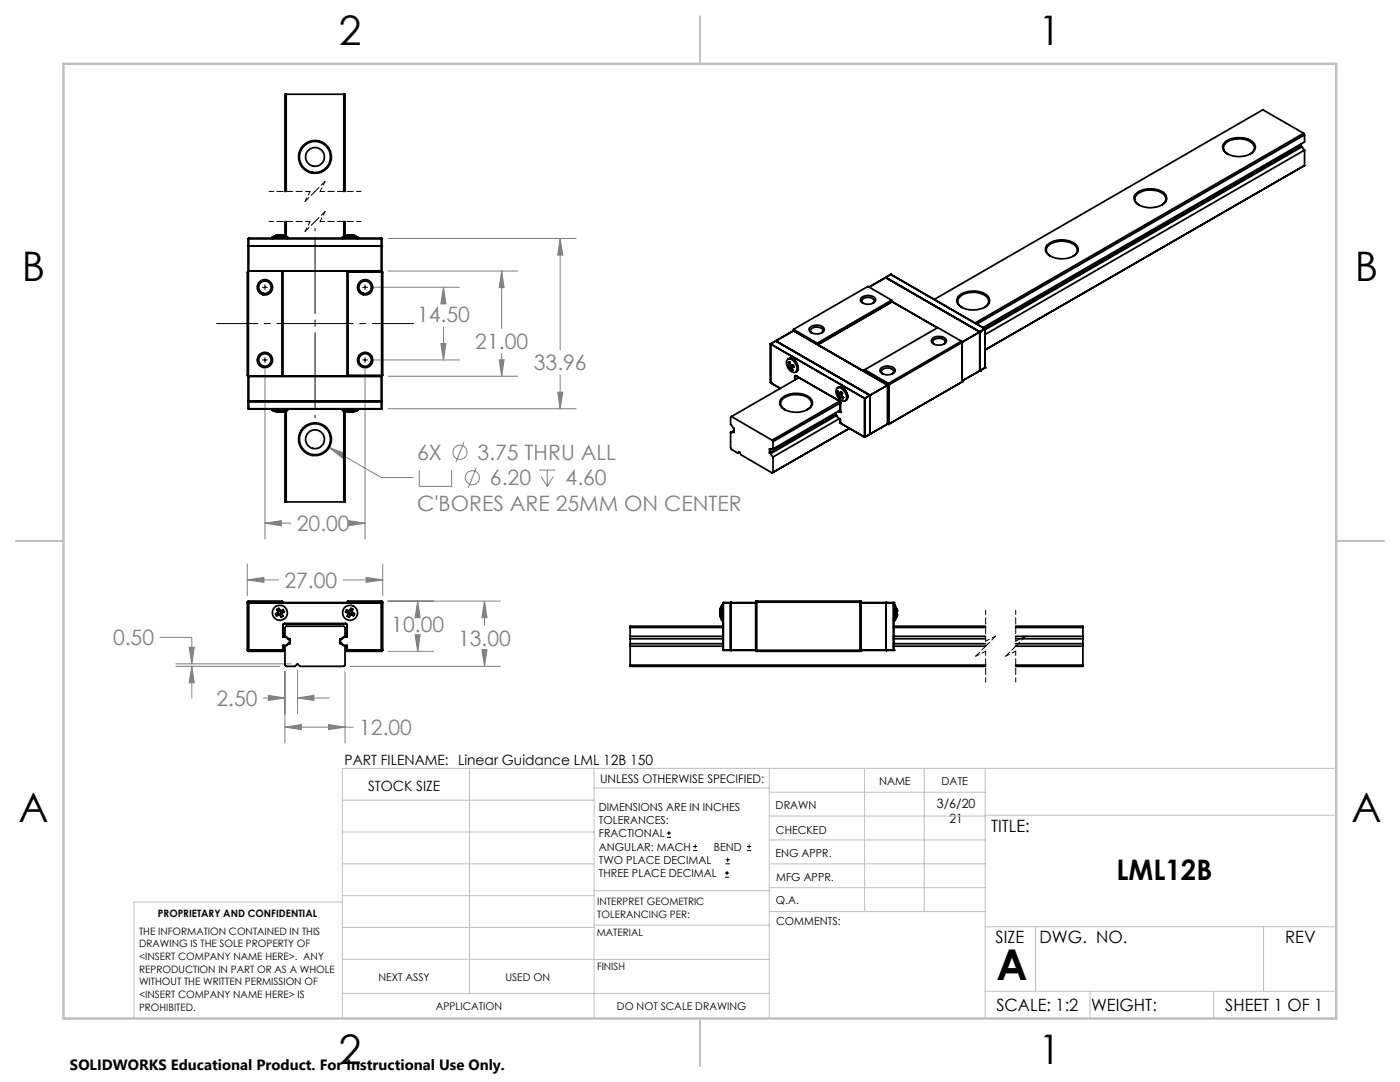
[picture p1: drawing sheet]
<svg xmlns="http://www.w3.org/2000/svg" width="279mm" height="216mm" viewBox="0 0 279 216" stroke-linecap="round" stroke-linejoin="round" font-family="sans-serif">
<g fill="none" stroke="#808080" stroke-width=".2">
<path d="M74.6 57.3h17.1M77.4 47.6h37.6M77.4 54.1h25.9M88.5 57.3v2.8M88.5 57.3l.5 3.3h-1zM100.1 54.1l.5 3.3h-1zM100.1 54.1v11.4M111.8 47.6l.5 3.3h-1zM111.8 47.6v22.2M52.9 73.6v34M72.8 73.6v34M74.6 71.8h17.1"/>
<path d="M77.4 75.1h25.9M88 68.5h1l-.5 3.3zM88.5 65.2v6.6M99.6 71.8h1l-.5 3.3zM100.1 70.6v4.5M111.3 78.2h1l-.5 3.4zM111.8 74.9v6.7M65.7 89.3l10.4 6h6.3M65.7 89.3l3.1 1.2-.5 .9zM77.4 81.6h37.6M83.7 93.8v3.2h6.4v-3.2M92.6 88.2l-1.6 4.1"/>
<path d="M95.1 93.3l-1.6 4M107.6 93.8h3.2M108 95.1l1.2 1.9M109.2 93.8v3.2M110.4 95.1l-1.2 1.9M49.4 115.7l3.3-.5v1zM49.4 112.5v6.4M49.4 115.7h6.2M52.9 104.4l3.3-.5v1zM52.9 104.4h5.2M68.5 115.7h7.9M69.6 103.9l3.2 .5-3.2 .5z"/>
<path d="M70.9 104.4h1.9M73.1 115.2l3.3 .5-3.3 .5zM76.4 112.5v6.4M77.4 119.9h22.5M83.4 119.9v2M83.4 119.9l.5 3.4h-1.1zM96.7 119.9v4.8M96.7 119.9l.5 3.4h-1zM31.9 127.2h6.4v5.3M35.1 133h20.7M35.1 132.5h23M37.7 129.2h1.1l-.5 3.3z"/>
<path d="M38.3 133l.5 3.2h-1.1zM38.3 133v6.3M52.6 139.3h4.3M53.6 138.7l3.3 .6-3.3 .5zM56.9 134v14.3M59.4 133.7v8.8M59.4 139.3h6.3M59.4 139.3l3.3-.6v1.1zM68.9 134v14.3M69.9 133h30M77.4 130h9.1M82.8 126.6h1.1l-.5 3.4z"/>
<path d="M83.4 127v3M96.2 129.6h1l-.5 3.4zM96.7 129.8v3.2M56.9 145.1h13.6M56.9 145.1l3.2-.5v1zM65.5 144.6l3.4 .5-3.4 .5z"/>
<circle cx="91.8" cy="90.2" r="1.41"/>
<circle cx="94.3" cy="95.3" r="1.41"/>
</g>
<g fill="none" stroke="#000" stroke-width=".2">
<path d="M52.4 57.3h1M52.9 56.8v1M72.4 57.3h1M72.8 56.8v1M52.4 71.8h1M52.9 71.3v1M72.4 71.8h1M72.8 71.3v1M133.1 167.1h.8M133.1 166.2h.8M133.5 165.8v.9M138.3 169.7h.8"/>
<path d="M138.3 168.9h.8M138.7 168.5v.8M144.7 175h.8M144.7 174.2h.8M144.8 172.4h.9M144.8 171.6h.9M145.1 173.8v.8M145.2 171.1v.9M149.1 169.7h.8M149.1 168.9h.8M149.5 168.5v.8"/>
</g>
<path d="M62.9 83.4v-37.8" fill="none" stroke="#000" stroke-width=".2" stroke-dasharray="15.2 1.3 1.3 1.3" stroke-dashoffset="-1.8"/>
<path d="M43.2 64.6h39.3" fill="none" stroke="#000" stroke-width=".2" stroke-dasharray="15.2 1.3 1.3 1.3" stroke-dashoffset="7"/>
<path d="M61.9 38.2h-8.2M72.1 38.2h-8.2M61.9 44.2h-8.2M72.1 44.2h-8.2M196.7 121.8v6.1M196.7 129.9v6.2M202.7 121.8v6.1M202.7 129.9v6.2" fill="none" stroke="#000" stroke-width=".2" stroke-dasharray="1.3 .6" stroke-dashoffset=".4"/>
<path d="M63.9 38.2l1-2M60.9 46.2l1-2M60.9 40.2l1-2M63.9 44.2l1-2M194.7 130.9l2-1M196.7 127.9l2-1M200.7 130.9l2-1M202.7 127.9l2-1" fill="none" stroke="#000" stroke-width=".2" stroke-dasharray="1.3 .6" stroke-dashoffset=".5"/>
<path d="M62.9 38.2l-2 2M64.9 36.2l-2 2M62.9 44.2l-2 2M64.9 42.2l-2 2M196.7 128.9l-2 2M198.7 126.9l-2 2M202.7 128.9l-2 2M204.7 126.9l-2 2" fill="none" stroke="#000" stroke-width=".2" stroke-dasharray="1.3 .6" stroke-dashoffset=".2"/>
<g fill="none" stroke="#c0c0c0" stroke-width=".2">
<path d="M68.3 159.7h50.3M93.7 153.3v44.9M118.6 153.3v49.9M118.6 157.2h34.9M153.5 153.3v49.9M153.5 158.1h43.1M172.5 153.3v28.6M184.4 153.3v28.6M196.6 153.3v49.9M266.7 153.3h-198.4v49.9M68.3 178.7h50.3M68.3 172.4h50.3"/>
<path d="M68.3 166h50.3M68.3 180h-41.6v23.2M118.6 177.7h35M153.5 167.6h43.1M153.5 162.8h43.1M153.5 172.4h43.1M153.5 177.1h43.1M196.6 162.7h70.1M68.3 198.2h85.2M68.3 191.4l85.2 .1M68.3 185.1h50.3M118.6 184.6h35"/>
<path d="M153.6 181.9h43M196.6 197.8h70.1M196.6 184.9h70.1M206.7 184.9v12.9M217.5 197.8v5.4M242.2 197.8v5.4M252.2 184.9v12.9"/>
</g>
<path d="M139.7 3.2v9.5M3.1 107.9h9.6M266.7 107.9h9.5M139.7 203.2v9.6" fill="none" stroke="#c0c0c0" stroke-width=".25"/>
<path d="M12.7 12.7h254v190.5h-254z" fill="none" stroke="#c0c0c0" stroke-width=".5"/>
<path d="M83.4 119.9l.5 3.4h-1.1zM82.8 126.6h1.1l-.5 3.4zM96.7 119.9l.5 3.4h-1zM96.2 129.6h1l-.5 3.4zM49.4 115.7l3.3-.5v1zM73.1 115.2l3.3 .5-3.3 .5zM56.9 145.1l3.2-.5v1zM65.5 144.6l3.4 .5-3.4 .5zM59.4 139.3l3.3-.6v1.1zM53.6 138.7l3.3 .6-3.3 .5zM37.7 129.2h1.1l-.5 3.3zM38.3 133l.5 3.2h-1.1zM111.3 78.2h1l-.5 3.4zM111.8 47.6l.5 3.3h-1zM52.9 104.4l3.3-.5v1zM69.6 103.9l3.2 .5-3.2 .5zM88.5 57.3l.5 3.3h-1zM88 68.5h1l-.5 3.3zM100.1 54.1l.5 3.3h-1zM99.6 71.8h1l-.5 3.3zM65.7 89.3l2.6 2.1 .5-.9z" fill="#808080"/>
<g fill="none" stroke="#000" stroke-width=".35">
<path d="M57.1 18.8v19.4M68.6 18.8v19.4M56.9 38.2v-19.4h12v19.4M226.6 38.8a4.6 4.6 0 0 1 5.9-.1 1.33 1.33 0 0 1-.5 2.1 4.6 4.6 0 0 1-5.4-.5 1.12 1.12 0 0 1 0-1.5zM244.6 28.2a4.9 4.9 0 0 1 5.6 .3 1.33 1.33 0 0 1-.5 2.1 4.6 4.6 0 0 1-5.5-.5 1.25 1.25 0 0 1 .4-1.9zM245 30.7a1.36 1.36 0 0 1-.8-1.3 1.36 1.36 0 0 1 1-1.2 4.5 4.5 0 0 1 4.8 .5 1.27 1.27 0 0 1-.5 2M259.6 28.8v.3M259.6 29.1l-63.1 36.5M259.6 29.1l.3 .2M259.9 29.3l.4 .7M259.9 29.3l-63.3 36.5M260.2 26.6l-65.6 37.9"/>
<path d="M260.2 26.6l.1 .3M260.2 26.6l-8.2-4.7-65.6 37.9M260.3 26.9l-65.4 37.8M260.3 26.9v1.4l-64.1 37.1M260.3 30v3M260.3 30l-63.7 36.7M260.3 33l-63.7 36.8M260.3 33l-.1 .1M49.6 47.6h.1M49.6 54h.1M49.6 47.6v32.4M49.6 47.6h26.5"/>
<path d="M49.6 49.1h.1M49.6 49.1h26.5M49.6 47.6v6.4M49.6 54h26.5M54.4 47.3h3M54.4 47.3v.3M55.3 47l-.9 .3M55.5 46.9l-.5 .1 .5-.1 .9 .1-.2-.1M56.1 46.9h.1M56.1 46.9l-.2 .1M56.1 46.9v.1M56.2 46.9l1.2 .4"/>
<path d="M56.2 46.9v.1M56.3 54.1v21M56.5 54.1v21M56.9 44.2v2.9M57.1 44.2v3M57.4 47.3v.3M68.4 47.3h3M68.4 47.3v.3M68.6 44.2v3M68.9 44.2v2.9M69.5 54.3l-.2-.2v21l.2-.2M69.5 54.3h6.7"/>
<path d="M69.5 54.3v20.6M69.5 46.9l-1.1 .4M69.5 46.9l-.1 .1 .6-.1 .8 .1-.6-.1M69.5 46.9h.1M69.5 46.9v.1M69.6 46.9h.1M69.6 46.9v.1M69.7 46.9l.1 .1M69.7 46.9v.1M70.7 47l.7 .3M71.4 47.3v.3M76.1 47.6h.1"/>
<path d="M76.1 47.6l.1 6.4M76.1 49.1h.1M76.1 54h.1M76.1 47.6v6.4M76.2 54.3v20.6M76.3 54.2l-.1 .1M171.8 59.5a1.93 1.93 0 0 1 3 .3 1.81 1.81 0 0 1-2.9 .5l-.2-.3zM176.7 55.4h.1M176.7 55.4l18.8 10.8M176.7 55.4l-3.3 1.9M176.8 55.4h-.1M177.8 54.8h.1"/>
<path d="M177.8 54.8l18.8 10.8M177.8 54.8l-1.1 .6M177.8 54.8l-1 .6M177.9 59.9l-14.8 8.6M177.9 59.9l.2 .2M177.9 59.9l-4.7-2.7-14.8 8.5M191.2 59.2a4.7 4.7 0 0 1 5.9-.1 1.33 1.33 0 0 1-.4 2.1 4.7 4.7 0 0 1-5.5-.5 1.29 1.29 0 0 1 0-1.5zM208.9 49a4.6 4.6 0 0 1 5.9-.1 1.3 1.3 0 0 1-.5 2.1 4.6 4.6 0 0 1-5.4-.6 1.17 1.17 0 0 1 0-1.4zM209.7 51.1a1.33 1.33 0 0 1-.9-1.3 1.33 1.33 0 0 1 1-1.2 4.6 4.6 0 0 1 4.9 .5 1.27 1.27 0 0 1-.5 2M227.3 40.9a1.33 1.33 0 0 1-.8-1.3 1.33 1.33 0 0 1 1-1.2 4.6 4.6 0 0 1 4.8 .5 1.27 1.27 0 0 1-.5 2M49.6 75.1h.1M49.6 75.1v6.5"/>
<path d="M69.5 74.9h6.7M76.1 75.1h.1M76.1 75.1v6.5M76.2 75.1v4.9M76.2 75.1h-26.6M76.2 74.9l.1 .1M76.3 75l.1-.1v-20.6l-.2-.2h-26.6l-.2 .2v20.6l.2 .2M76.3 75l-.1 .1M153.8 68.6v.1M153.8 76.4h.1M153.8 68.6h.1M153.8 68.7h.1"/>
<path d="M153.8 68.7v7.7M153.8 76.4l1.9 1.1M153.8 68.6l18.8 10.9M154.8 68.1h.1M154.8 68.1l-1 .5M154.8 68v.1M154.8 68h.1M154.8 68.1l18.8 10.8M154.8 68l18.8 10.8M155.9 79.6a4.6 4.6 0 0 1 5.9-.1 1.29 1.29 0 0 1-.5 2.1 4.6 4.6 0 0 1-5.5-.5 1.24 1.24 0 0 1 .1-1.5zM157.2 71.7a1.78 1.78 0 0 1 1.8 2.2l-.1 .3a1.24 1.24 0 0 1-1.7-.9 1.36 1.36 0 0 1 0-1.6zM157.4 72.3h.3"/>
<path d="M157.4 72.3l.1 .5M157.4 73.3l.2 .1M157.4 73.3l.9-.3-.7 .4M157.4 72.9h-.2l.2 .4M157.5 72.8l-.1 .1M157.5 71.5a1.77 1.77 0 0 1 1.7 2.3l-.2 .4M157.5 71.5l-.3 .2M157.6 73.4l.1 .1M157.7 72.3a.47 .47 0 0 0 .1 .5 .47 .47 0 0 0 .5 .1l.1 .4h-.4M157.7 73.5l.3 .4M157.7 72.7l-.2 .1M157.8 72.7l-.4 .2"/>
<path d="M158 73.3l.3 .6h-.3M158.1 73.7l-.1 .2M158.4 66l-3.6 2M158.4 73l-.7 .5M158.4 66h.1M158.4 66l18.7 10.8M158.4 65.7v.3M158.4 65.7l4.7 2.8M158.4 73.1l-.4 .2M158.6 75.1h.1M158.6 75.1v.7M158.9 75h-.2l-.1 .1"/>
<path d="M158.9 75l-.3 .1M158.9 75h.1M158.9 75l8.6 5M159 74.2l-.3 .1M159.5 75.4l-13.5 7.7M161.6 65.4a2.09 2.09 0 0 1 2.8 .1 1.01 1.01 0 0 1-1.2 1.1 1.76 1.76 0 0 1-1.7-.7zM162 66.4a.54 .54 0 0 1-.3-.5 .54 .54 0 0 1 .5-.5 1.76 1.76 0 0 1 2 .4l-.1 .5-.1 .1M163.1 68.5l.1 .2M167 77.5a1.12 1.12 0 0 1 1.6 .7 1.21 1.21 0 0 1-.1 1.8 1.93 1.93 0 0 1-1.5-2.5zM167.1 78.3l.1-.3 .3 .5h.1M167.1 78.3l.2 .4M167.3 79.1l.3 .4 .1-.3"/>
<path d="M167.3 78.7l.1 .2M167.4 77.3a1.74 1.74 0 0 1 1.5 2.6M167.4 77.3a1.59 1.59 0 0 1 1.7 1.5 .98 .98 0 0 1-.2 1.1M167.4 77.3l-.3 .1M167.4 78.3h-.3M167.4 78.9l-.1 .2M167.5 80l.2 .4M167.5 80h.1M167.6 78.5l.2-.4 .3 .4M167.7 79.2h.1M167.8 79.2l.4 .4M168 78.3l-.4 .2"/>
<path d="M168 79l-.3 .2M168.1 78.4l-.8 .3M168.1 79.1l-.3 .1M168.1 78.4l-.7 .5M168.1 78.5a.4 .4 0 0 0-.2 .4 .4 .4 0 0 0 .3 .3l.1 .1M168.1 78.5l-.8 .6M168.3 79.3l-.1 .3M168.9 79.9l-.2 .1M172.3 60.5a.52 .52 0 0 1-.1-.8 1.52 1.52 0 0 1 2.3 .4l-.3 .4M172.3 73.9l4.9 2.9M172.3 73.9v.1M172.5 79.5h.1"/>
<path d="M172.5 79.5v7.7M172.6 79.5h.1M172.6 79.5v7.7M172.6 73.8l-.3 .1M172.6 73.8l4.7 2.7M173.6 78.9h.1M173.6 78.9v7.7M173.6 78.9l-1 .6M173.6 78.8v.1M175.7 73.6a1.93 1.93 0 0 1 2.9 .3 1.55 1.55 0 0 1-2.2 .8 .81 .81 0 0 1-.7-1.1zM176.1 74.6a.57 .57 0 0 1-.2-.6 .57 .57 0 0 1 .4-.4 1.69 1.69 0 0 1 2 .3v.5l-.2 .2M177.1 76.8l.1 .1"/>
<path d="M177.1 76.8h.1M177.1 76.8l-3.5 2M177.2 76.9h.1M177.2 76.8v7.8M177.2 76.9l-3.6 2M177.3 76.7l.1 .1M177.3 76.7l-.1 .1M177.3 76.5v.2M177.4 76.8v7.8l-.1 .1M178.1 60.2l-14.9 8.5M178.1 60.2l9 5.2M178.1 60.1l-14.9 8.6"/>
<path d="M178.1 60.1v.1M186 67.7a1.93 1.93 0 0 1 2.9 .3 1.49 1.49 0 0 1-1.8 .9 .91 .91 0 0 1-.9-.3 .91 .91 0 0 1-.2-.9zM186.4 68.7a.51 .51 0 0 1-.1-.9 1.49 1.49 0 0 1 2.3 .5l-.3 .4M191.9 68.1l.1 .1v8M191.9 68.1l-14.6 8.4M191.9 68.1l-4.8-2.7-14.5 8.4M192 61.3a1.36 1.36 0 0 1-.9-1.3 1.36 1.36 0 0 1 1.1-1.2 4.6 4.6 0 0 1 4.8 .5 1.3 1.3 0 0 1-.5 2M192 76h.1M192 68.3h.1M192 76.2h.1M192 68.3l-14.6 8.5M192 76.2l-14.7 8.5"/>
<path d="M192 76.2l-.1 .1M195.5 66.2v.1M195.5 66.2h.1M195.5 74h.1M195.5 73.9h.1M195.5 73.9v.1M195.5 66.3h.1M195.5 66.2v7.8M195.5 74l-3.5 2M195.5 66.3l-3.5 2M196.6 65.6l-1.1 .6M196.6 65.6h.1"/>
<path d="M196.6 65.6l-4.6 2.7M196.6 73.3v.1M196.6 73.4h.1M196.6 65.6v7.8M196.6 73.4l-1.1 .6M196.6 73.4l-1.1 .5M49.6 81.6h.1M49.6 80h.1M49.6 80v.1M49.6 80.1v1.5M49.6 80.1h26.6M49.6 80.1h.1"/>
<path d="M49.6 81.6h26.5M49.6 80.1h26.5M49.6 80h26.5M54.4 81.9l1 .3M54.4 81.9h3M54.4 81.6v.3M55.4 82.2h.1M55.5 82.2l-.3-.1 .7 .1M55.5 82.2h.2M55.5 82.1v.1M55.7 82.2h.2M55.7 82.2h.1"/>
<path d="M55.9 82.2l.9-.1-.5 .1M56.3 82.2h.1M56.9 82.1v18.1h12v-18.1M57.1 82v18.2M57.4 81.9l-1.1 .3M57.4 81.6v.3M68.4 81.9l.9 .3M68.4 81.9h3M68.4 81.6v.3M68.6 82v18.2M69.5 82.2l-.5-.1 .5 .1 .9-.1-.2 .1M69.8 82.2h.1"/>
<path d="M69.9 82.2h.2M69.9 82.2h.1M70.1 82.2h.1M70.1 82.1v.1M70.2 82.1v.1M71.4 81.9l-1.2 .3M71.4 81.6v.3M76.1 81.6h.1M76.1 80.1h.1M76.1 80h.1M76.1 80v.1M76.2 80.1l-.1 1.5"/>
<path d="M76.2 80l-.1 .1M145.8 86.3v3.1l.2 .3 1.2 .7 .4-.2 .3 .6 6.2 3.6M146 83.1l-.2 .1v1.5l.7 .8v.8l-.2-.2M146 83.1l8.1 4.7M146.3 86.1l-.5 .2M146.5 86l-.2 .1M146.5 85.9l-.7 .4M153.6 90.4l.2 .1M153.8 90.5l.5 .7M153.8 89.7l-.2-.1v.8M154.1 89.5l-.3 .2M154.1 87.8l.2 .3"/>
<path d="M154.3 89.6l-.5 .1M154.3 88.1v1.5M154.3 91.2v3.1M154.3 94.3l-.2 .1M154.3 94.3l15.2-8.8-15.4 8.9M156.6 81.7a1.33 1.33 0 0 1-.8-1.3 1.33 1.33 0 0 1 1-1.2 4.5 4.5 0 0 1 4.8 .5 1.23 1.23 0 0 1-.5 2M166.7 82.4l.4 .8 .6 .5v.7M166.8 82.7l-13.2 7.7M167 82.9l-13.2 7.6M167.3 82.1l.2 .1M167.5 83.5l-13.2 7.7M167.5 82.2l.2 .1"/>
<path d="M167.6 80l-13.5 7.8M167.7 84.4h.1M167.7 84.4l4.9 2.8M167.7 82.3h.1M167.7 80.4h.1M167.7 84.4l4.8 2.8M167.7 80.4v1.9M167.7 80.4l-13.4 7.7M167.7 81.8l-13.4 7.8M167.7 82.1l-.2 .1M172.5 87.2h.1M172.6 87.2h.1"/>
<path d="M173.6 86.6h.1M173.6 86.6l-1 .6M177.1 84.6h.1M177.1 84.6l-3.5 2M177.2 84.6h.1M177.2 84.6l-3.6 2M177.2 84.6l.1 .1M177.3 84.7h.1M49.6 119.9v9.9M49.6 119.9h6.7l.2 .4M49.6 119.9l-.2 .3v9.6l.2 .2h6.9v-1.2M151 119.9l-.1 .2"/>
<path d="M171.6 119.9l.2 .3M49.6 120.3h.1M49.6 129.8h.1M49.6 129.8h6.9M49.6 129.8l-.1 .1M49.6 120.3h26.5M49.6 120.3v9.5M55.5 122.2v.2M55.5 122.1l-.1 .1a.44 .44 0 0 0-.2 .7l.5-.2M55.5 122.1v.1M55.5 122.2h.1M55.5 122.4l.1 .1"/>
<path d="M55.6 122.5l.1 .1M55.6 122.5l.1 .2M55.6 122l-.1 .2M55.6 122l-.1 .1M55.7 122.7h.1M55.7 122.6v.1M55.7 122.6h.1M55.7 122h-.1M55.8 122.6v.1M55.9 121.8l.2 .1M55.9 121.8a.31 .31 0 0 0-.3-.4 .31 .31 0 0 0-.3 .3l.2 .4M55.9 121.8l.1 .1"/>
<path d="M55.9 121.8l-.2 .2M56 121.9h.1M56 121.9l-.3 .1M56 121.9l.1 .2M56 122.6h-.2M56 122.6l-.2 .1M56.1 121.9v-.1a.3 .3 0 0 1 .4-.1 .3 .3 0 0 1 .2 .4l-.4 .2M56.1 121.9h-.1M56.1 121.9v.2M56.1 122.6h-.1M56.1 122.1h.1M56.2 122.1v.3"/>
<path d="M56.2 122.4l.1 .1M56.2 122.4l-.1 .2M56.2 122.1l.1 .2M56.3 122.5a.29 .29 0 0 1 .1 .5 .29 .29 0 0 1-.4-.1l-.2-.2M56.3 122.3v.2M56.4 124.7h.1M56.4 129.8h.1M56.4 124.7v2.4l.9 .2a.64 .64 0 0 1 .2 1.1l-.3 .3-.8 .1v1M56.5 129.8h.1M56.5 124.7v2.4M56.8 124.4v.1M56.8 124.5l-.3 .2"/>
<path d="M56.8 124.4l-.4 .3M56.8 124.5h12.2M56.8 124.4h12.2M56.9 125.2l.2-.2h11.5l.3 .2v1.8l-.7 .5h-.3v.9h.3l.7 .5v3.8l-.3 .3h-8.7l-.5-.5-.5 .5h-1.8l-.2-.3v-3.8l.6-.5h.4v-.9h-.4l-.6-.5zM69 124.4v.1M69 124.4l.3 .3M69 124.5l.3 .2M69.3 124.7h.1M69.3 129.8h.1M69.3 120.2v.1M69.3 124.7v2.4M69.3 120.2l.2-.3h6.7l.2 .3v9.6l-.2 .2h-6.9v-1.2"/>
<path d="M69.3 129.8h6.9M69.3 120.2h6.9M69.3 124.7v2.4l-.8 .2a.8 .8 0 0 0-.5 .9l.6 .5 .7 .1v1M69.4 122.3l.1 .1M69.4 122.3l.1 .2M69.5 122.5v.1a.31 .31 0 0 0-.1 .4 .31 .31 0 0 0 .4 .1 .31 .31 0 0 0 .1-.4M69.5 122.5l.2 .1M69.5 122.4h.1M69.5 122.4v.1M69.5 122.2v.2M69.5 122.4l.2 .2M69.5 122.2l-.1 .1"/>
<path d="M69.6 122.1l-.1 .1M69.6 121.9v.2M69.7 122.6h.1M69.7 121.9v.1M69.7 122l-.1 .1M69.7 121.9h.3M69.7 122.6h.3M69.7 122.6l.2 .1M69.8 121.8l-.2 .1a.28 .28 0 0 0-.5-.1 .28 .28 0 0 0 .1 .4l.2 .1M69.8 121.8l-.1 .1M69.8 121.8a.29 .29 0 0 1 .3-.4 .29 .29 0 0 1 .3 .3l-.2 .4M69.8 121.8l.2 .1"/>
<path d="M70 122.6l-.1 .1M70 121.9l.1 .1M70.1 122l.1 .1M70.2 122.5l-.2 .1M70.2 122.5l-.1 .1M70.2 122.2h.1M70.2 122.1v.1M70.2 122.2v.2M70.2 122.4v.1M70.2 122.1h.1M70.2 122.1l.1 .1M70.3 122.2l-.1 .2"/>
<path d="M70.3 122.2a.31 .31 0 0 1 .4 .3 .31 .31 0 0 1-.2 .3 .31 .31 0 0 1-.4-.1h-.2M76.1 129.8h.1M76.1 120.3h.1M76.1 120.3v9.5M76.2 129.8h.1M76.2 120.2v9.6M76.2 129.8l.1 .1M76.3 120.1l-.1 .1M125.8 128.4v.5M125.8 127v.5M125.8 127.5h18.5M125.8 128.4h18.5"/>
<path d="M125.8 128.9v4.1h70.9M125.8 132.7h70.9M125.8 128.9h18.5M125.8 125.2h18.5M125.8 127h18.5M125.8 127.5v.9M143.7 121.8h.1M143.7 122.2v.1M143.7 122.7h.1M143.7 122.7v.1M143.7 122.2l.1 .7-.1-.2M143.7 121.8l.1-.4-.1 .8"/>
<path d="M143.7 121.8v.1M143.7 122.3v.2M143.7 122.5v.2M143.7 122.3h.1M143.7 122.5h.1M143.7 122.8l.3 1M144 120.8l-.3 1M144 120.8v3M144 120.8h.3M144 123.8h.3M144.3 120.3h.1M144.3 129.8h.1"/>
<path d="M144.3 125h-18.5v2M144.3 120.3v9.5M144.4 129.8h.1M144.4 120.3h.1M144.4 129.8h6.4M144.4 120.3h6.4M145.8 129.8h.1M145.8 120.3h.1M145.8 120.3v9.5M150.8 120.3h.1M150.8 129.8h.1M150.8 129.8v-9.9h21v9.9"/>
<path d="M150.8 129.8l.1 .1M150.9 120.1l.1 .1M150.9 120.1l-.1 .1M151 129.8h20.6M151 120.2h20.6M151 129.8l-.1 .1M151 120.2v9.6M171.6 129.8l.1 .1M171.6 120.2v9.6M171.7 120.1l-.1 .1M171.8 129.8h.1M171.8 120.3h.1"/>
<path d="M171.8 129.8h6.5M171.8 120.3h6.5M171.8 129.8l-.2 .2h-20.6l-.1-.1M176.8 120.3h.1M176.8 129.8h.1M176.8 120.3v9.5M178.3 120.3h.1M178.3 129.8h.1M178.3 127.5h18.4M178.3 128.4h18.4M178.3 125h18.4M178.3 128.9h18.4"/>
<path d="M178.3 125.2h18.4M178.3 127h18.4M178.3 120.8h.3M178.3 123.8h.3M178.3 120.3v9.5M178.6 120.8l.3 .7M178.6 120.8v3M178.9 121.9h.1M178.9 122.2h.1M178.9 123l-.3 .8M178.9 121.5l.1 .2M178.9 121.5l.1 .3"/>
<path d="M179 121.6v.2M179 122.7l-.1 .3M179 121.9l-.1-.1 .1 .6M179 122.4l-.1 .6M179 122.7l-.1 .5v-.2M179 122.6v.1M179 122.2l-.1 .1M179 122v.2M179 121.9v.1M179 121.8v.1M179 122.7h.1M179 122.2v.2"/>
<path d="M179 121.8h.1M179 122h-.1M179 122.2h.1M202.7 127.5h13.4M202.7 128.4h13.4M202.7 125h13.4v2M202.7 132.7h13.4M202.7 128.9h13.4M202.7 125.2h13.4M202.7 127h13.4M216.1 128.4v.5M216.1 127v.5"/>
<path d="M216.1 128.9v4.1h-13.4M216.1 127.5v.9"/>
<circle cx="62.8" cy="31.3" r="3.3"/>
<circle cx="62.9" cy="31.3" r="3.1"/>
<circle cx="62.9" cy="31.3" r="1.87"/>
<circle cx="52.9" cy="57.3" r="1.25"/>
<circle cx="52.9" cy="57.3" r="1.53"/>
<circle cx="72.9" cy="57.3" r="1.25"/>
<circle cx="72.9" cy="57.3" r="1.53"/>
<circle cx="52.9" cy="71.8" r="1.25"/>
<circle cx="52.9" cy="71.8" r="1.53"/>
<circle cx="72.9" cy="71.8" r="1.25"/>
<circle cx="72.9" cy="71.8" r="1.53"/>
<circle cx="62.8" cy="87.7" r="3.3"/>
<circle cx="62.9" cy="87.7" r="3.1"/>
<circle cx="62.9" cy="87.7" r="1.87"/>
<circle cx="55.9" cy="122.3" r="1.5"/>
<circle cx="69.9" cy="122.3" r="1.5"/>
</g>
<text font-size="8.5" x="198.9" y="195.5">A</text>
<g font-size="8.1">
<text x="67.6" y="8.9">2</text>
<text x="207.3" y="8.9">1</text>
<text x="4.4" y="56.1">B</text>
<text x="270.4" y="56.1">B</text>
<text x="3.7" y="164.1">A</text>
<text x="269.7" y="164.1">A</text>
<text x="67.6" y="212.4">2</text>
<text x="207.3" y="212.4">1</text>
</g>
<text font-size="5.6" x="222.8" y="175.6">LML12B</text>
<g font-size="4.2" fill="#808080">
<text x="83.2" y="64.3">14.50</text>
<text x="94.9" y="69.6">21.00</text>
<text x="106.5" y="73.9">33.96</text>
<text x="83.3" y="91.8">6X</text>
<text x="95.3" y="91.8">3.75 THRU ALL</text>
<text x="83.3" y="102">C'BORES ARE 25MM ON CENTER</text>
<text x="97.8" y="96.9">6.20</text>
<text x="112.9" y="96.9">4.60</text>
<text x="59.2" y="106">20.00</text>
<text x="56.8" y="117.3">27.00</text>
<text x="22.6" y="128.8">0.50</text>
<text x="78.1" y="126">10.00</text>
<text x="91.4" y="128.8">13.00</text>
<text x="43.2" y="140.8">2.50</text>
<text x="71.7" y="146.7">12.00</text>
</g>
<g font-size="3.4">
<text x="197.8" y="166">TITLE:</text>
<text x="198.7" y="188.1">SIZE</text>
<text x="207.5" y="188.1">DWG. NO.</text>
<text x="256.5" y="188.2">REV</text>
<text x="198.8" y="201.7">SCALE: 1:2</text>
<text x="217.7" y="201.8">WEIGHT:</text>
<text x="244.5" y="201.7">SHEET 1 OF 1</text>
</g>
<text font-size="3" x="14" y="213.5">SOLIDWORKS Educational Product. For Instructional Use Only.</text>
<g font-size="2.8">
<text x="68.8" y="152.7">PART FILENAME: Linear Guidance LML 12B 150</text>
<text x="73.5" y="157.9">STOCK SIZE</text>
</g>
<g font-size="2.5">
<text x="187" y="161.3">3/6/20</text>
<text x="189.5" y="164.2">21</text>
</g>
<text font-size="2.4" x="119.8" y="156.2">UNLESS OTHERWISE SPECIFIED:</text>
<g font-size="2.2">
<text x="119.5" y="161.8">DIMENSIONS ARE IN INCHES</text>
<text x="154.8" y="161.4">DRAWN</text>
<text x="175.4" y="156.6">NAME</text>
<text x="187.9" y="156.7">DATE</text>
<text x="119.5" y="164.4">TOLERANCES:</text>
<text x="119.5" y="167.1">FRACTIONAL</text>
<text x="154.9" y="166.3">CHECKED</text>
<text x="119.5" y="169.7">ANGULAR: MACH</text>
<text x="119.5" y="172.4">TWO PLACE DECIMAL</text>
<text x="142.5" y="169.7">BEND</text>
<text x="154.8" y="171">ENG APPR.</text>
<text x="119.5" y="175">THREE PLACE DECIMAL</text>
<text x="154.9" y="175.7">MFG APPR.</text>
<text x="154.9" y="180.4">Q.A.</text>
<text x="154.9" y="184.6">COMMENTS:</text>
</g>
<g font-size="2.1">
<text x="75.5" y="195.7">NEXT ASSY</text>
<text x="100.9" y="195.7">USED ON</text>
<text x="86.9" y="201.5">APPLICATION</text>
<text x="123.1" y="201.6">DO NOT SCALE DRAWING</text>
</g>
<g font-size="2">
<text x="31.5" y="182.9">PROPRIETARY AND CONFIDENTIAL</text>
<text x="119.2" y="180.6">INTERPRET GEOMETRIC</text>
<text x="119.2" y="183.1">TOLERANCING PER:</text>
<text x="27.8" y="186.5">THE INFORMATION CONTAINED IN THIS</text>
<text x="27.8" y="189">DRAWING IS THE SOLE PROPERTY OF</text>
<text x="27.8" y="191.6">&lt;INSERT COMPANY NAME HERE&gt;. ANY</text>
<text x="119.1" y="186.7">MATERIAL</text>
<text x="27.8" y="194.1">REPRODUCTION IN PART OR AS A WHOLE</text>
<text x="27.8" y="196.6">WITHOUT THE WRITTEN PERMISSION OF</text>
<text x="119.1" y="193.5">FINISH</text>
<text x="27.8" y="199.1">&lt;INSERT COMPANY NAME HERE&gt; IS</text>
<text x="27.8" y="201.7">PROHIBITED.</text>
</g>
</svg>
